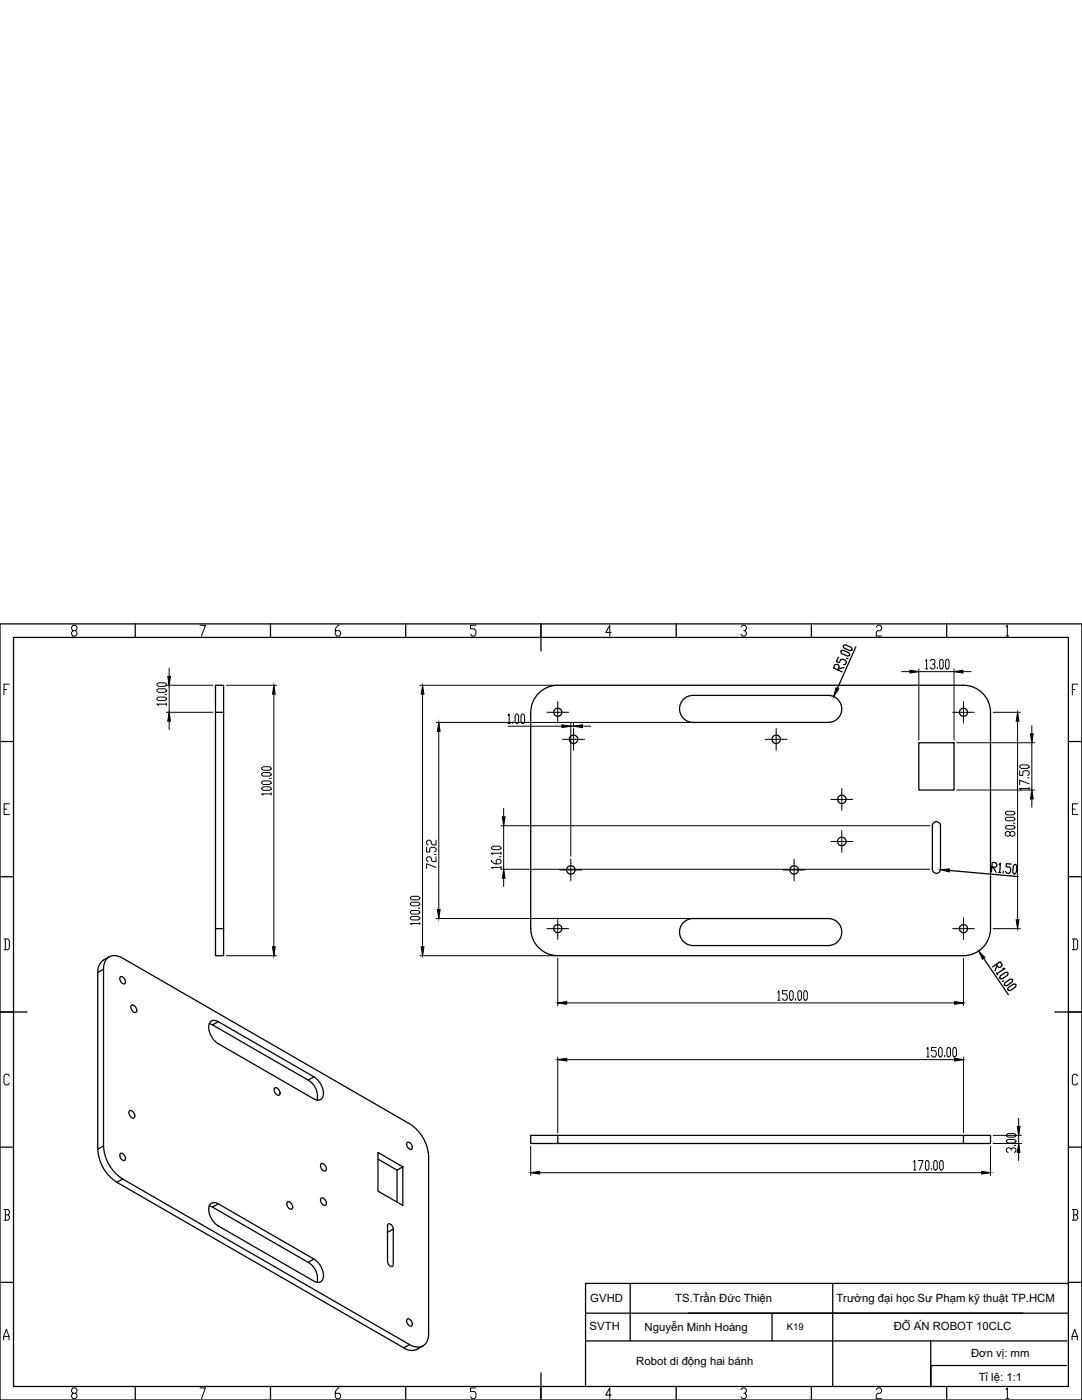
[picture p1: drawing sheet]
<svg xmlns="http://www.w3.org/2000/svg" width="216mm" height="279mm" viewBox="0 0 216 279" stroke-linecap="round" stroke-linejoin="round" font-family="sans-serif">
<!-- layer: 0 -->
<g fill="none" stroke="#000" stroke-width=".25">
<path d="M0 124.5h215.9v154.9h-215.9zM2.7 127.2h210.5v149.5h-210.5zM27 124.5v2.7M43 136.8h1.6v5.4h-1.6zM54 124.5v2.7M81 124.5v2.7M107.5 138.3a5.4 5.4 0 0 1 3.8-1.5h81a5.4 5.4 0 0 1 5.3 5.4v43.1a5.4 5.4 0 0 1-5.3 5.4h-81a5.4 5.4 0 0 1-5.4-5.4v-43.1a5.4 5.4 0 0 1 1.6-3.9zM107.9 124.5v5.4M134.9 124.5v2.7M136.6 139.4l1.1-.5 .6-.1h27a2.69 2.69 0 0 1 2.7 2.7 2.69 2.69 0 0 1-2.7 2.7h-27a2.69 2.69 0 0 1-2.6-1.8 2.69 2.69 0 0 1 .9-3zM161.9 124.5v2.7M167.2 133.7l.3-.6-.2-.4-.3-.1-.4 .1-.3 .6 1.7 .8"/>
<path d="M167.3 131.2l-.4 .8 .6 .3 .3-.7 .3-.1 .6 .3 .2 .3-.2 .5-.4 .1M167.9 129.9l.3-.1 1.2 .5 .2 .3-.1 .2-.4 .1-1.2-.5-.1-.3zM168.3 128.8l.4-.1 1.2 .5 .2 .4-.1 .2-.4 .1-1.2-.6-.2-.3zM168.4 133.2l-1.1 .3M168.9 131.4l.3 .1M170.8 129.1l-3.7 8.3M188.9 124.5v2.7M0 148h2.7M43 142.2v43.1h1.6v-43.1M183.3 148.2h7.1v9.5h-7.1zM213.2 148h2.7M0 175h2.7"/>
<path d="M186.3 164.2a.81 .81 0 0 1 .9-.2 .81 .81 0 0 1 .5 .8v8.7a.81 .81 0 0 1-.8 .8 .81 .81 0 0 1-.9-.8v-8.7zM189.4 173.7l13.8 1.2M197.9 173l.7 .1 .3-.3v-.3l-.2-.3-.7-.1-.2 1.9M198.1 173.1l.7 1M199.2 174.1l.5 .1M199.4 172.6l.2-.3-.1 1.8M200.2 173.9v.3M201.8 172.4h-1v.6h.7l.2 .4-.1 .6-.3 .3h-.4l-.2-.4M202.5 172.5h.2l.2 .4-.1 1.2-.3 .3h-.2l-.2-.3 .1-1.3zM213.2 175h2.7M20.6 191.6a2.76 2.76 0 0 0-1.1 2.5M20.7 193.4l-1.2 .7v35.2"/>
<path d="M21.8 191l-1.2 .6M24 195a.85 .85 0 0 1 .9 .4 .85 .85 0 0 1-.1 1 .99 .99 0 0 1-.8-1.4zM43 185.3v5.4h1.6v-5.4M136.6 183.9l1.1-.5 .6-.1h27a2.69 2.69 0 0 1 2.7 2.7 2.69 2.69 0 0 1-2.7 2.7h-27a2.69 2.69 0 0 1-2.6-1.8 2.69 2.69 0 0 1 .9-3zM196.3 191.3l4.9 7.2M198.8 192.4l.4 .6 .4 .1 .2-.2 .2-.4-.4-.6-1.6 1.1M198.8 194.2l.3 .3M198.9 192.6l-.4 1.2M199.6 194.8l1-.8 .4 .1 .2 .2-.2 .3-1 .7h-.4l-.1-.2zM200.1 193.3h.4l-1.6 1M200.3 195.7l-.3 .2M200.5 196.1l1.1-.7h.4l.1 .2-.1 .4-1.1 .7h-.4l-.1-.2z"/>
<path d="M201.2 197.1l1-.7h.4l.2 .2-.2 .4-1 .7h-.4l-.1-.2zM0 202h5.4M26.3 200.6a.94 .94 0 0 1 .8 .5 .94 .94 0 0 1 0 1 1.01 1.01 0 0 1-.8-1.5zM41.8 204.3l.6 .2M42 204l.6-.4 1 .3 19 11a3.8 3.8 0 0 1 1.8 4.1l-.6 .5-.6 .1-.6-.3-19-11a3.8 3.8 0 0 1-1.8-4.1zM42.4 204.5l19.1 11.1 1.1-.7M43.6 203.9l-1.2 .6M54.7 217.2a.81 .81 0 0 1 .9 .1 .81 .81 0 0 1 .3 .9l-.1 .3a.95 .95 0 0 1-1.1-1.3zM61.5 215.6a3.8 3.8 0 0 1 1.8 3.9M210.5 202h5.4M0 228.9h2.7M19.5 229.3a8.3 8.3 0 0 0 3.8 6.6"/>
<path d="M20.7 228.7a8.3 8.3 0 0 0 3.8 6.6M20.7 228.7v-35.3a2.32 2.32 0 0 1 1.1-2.4 2.32 2.32 0 0 1 2.7 .2l57.2 33.1a8.2 8.2 0 0 1 3.8 6.6M20.7 228.7l-1.2 .6M23.3 236l57.3 33 1.1-.7M24 230.2a.86 .86 0 0 1 .9 .4 .86 .86 0 0 1-.1 1 1.01 1.01 0 0 1-.8-1.4zM24.5 235.3l-1.2 .7M25.9 221.7a.94 .94 0 0 1 .8 .4 .94 .94 0 0 1 0 1 1.02 1.02 0 0 1-.8-1.4zM57.4 239.9a.93 .93 0 0 1 .8 .4 .93 .93 0 0 1 0 1 1.01 1.01 0 0 1-.8-1.4zM64 232.3a.81 .81 0 0 1 .9 .2 .81 .81 0 0 1 .2 .8l-.1 .3a.95 .95 0 0 1-1-1.3zM64.1 239.1a.93 .93 0 0 1 .9 .5 .93 .93 0 0 1-.1 1 1.01 1.01 0 0 1-.8-1.5zM75.4 230l5 2.9v7.7l-5-2.9zM75.4 231.3l3.8 2.2"/>
<path d="M80.4 232.9l-1.2 .6v6.4M81.2 228a.86 .86 0 0 1 .9 .4 .86 .86 0 0 1 0 1 1.01 1.01 0 0 1-.9-1.4zM85.5 230.9v35.2a2.33 2.33 0 0 1-1.1 2.5 2.33 2.33 0 0 1-2.7-.3l-57.2-33M111.3 226.6h-5.4v1.6h5.4M192.2 226.6h5.4v1.6h-5.4zM192.2 226.6h-80.9v1.6h80.9M213.2 228.9h2.7M0 255.9h2.7M41.8 240.7l.6 .2M42 240.3l.6-.3 1 .3 19 11a3.8 3.8 0 0 1 1.8 4.1l-.6 .5h-.6l-.6-.2-19-11a3.8 3.8 0 0 1-1.8-4.1zM42.4 240.9l19.1 11 1.1-.6M43.6 240.3l-1.2 .6"/>
<path d="M61.5 251.9a3.8 3.8 0 0 1 1.8 4M77.4 244.3a.88 .88 0 0 1 1.1 1v7.1a.35 .35 0 0 1-.2 .4 .35 .35 0 0 1-.4-.1l-.5-.5-.1-.5v-7.1zM78.5 245.3l-1.2 .6M125.8 256.2v11.4M166.2 256.1v20.6M213.2 256.1h-96.4v20.4M213.2 255.9h2.7M27 276.7v2.7M54 276.7v2.7M81 276.7v2.7M81.2 263.3a.86 .86 0 0 1 .9 .4 .86 .86 0 0 1 0 1 1.01 1.01 0 0 1-.9-1.4zM84.4 268.6a3 3 0 0 1-3.8 .4"/>
<path d="M107.9 274v5.4M116.9 267.6h96M116.9 262.1h96.2M134.9 276.7v2.7M154.1 262.1v5.5M161.9 276.7v2.7M185.7 267.6v9.2v-4.3h27.1M188.9 276.7v2.7"/>
<circle cx="111.3" cy="142.1" r=".81"/>
<circle cx="114.4" cy="147.5" r=".84"/>
<circle cx="154.9" cy="147.5" r=".84"/>
<circle cx="168" cy="159.5" r=".84"/>
<circle cx="192.3" cy="142.1" r=".81"/>
<circle cx="113.9" cy="173.6" r=".84"/>
<circle cx="158.5" cy="173.6" r=".84"/>
<circle cx="168" cy="167.9" r=".84"/>
<circle cx="111.3" cy="185.3" r=".81"/>
<circle cx="192.3" cy="185.3" r=".81"/>
</g>
<g fill="none" stroke="#000" stroke-width=".2">
<path d="M.8 137.6h.5M1.9 136.5h-1.1v2.2M14.6 125.9l-.3-.4v-.4l.3-.3h.5l.3 .3v.4l-.3 .4h-.5l-.3 .3v.4l.3 .3h.5l.3-.3v-.4l-.3-.3M31.3 139.3l.3-.2h1.3l.3 .2v.3l-.3 .2h-1.3l-.3-.2zM31.3 137.7l.3-.2h1.3l.3 .2v.2l-.3 .3h-1.3l-.3-.3zM31.3 136.5l.3-.2h1.3l.3 .2v.2l-.3 .3h-1.3l-.3-.3zM32.9 138.6h.3M33.2 136.8h9.3M33.8 133.3v12.3M39.9 124.8h1.1l-.8 2.1M45.2 136.8h10M54.6 136.8v53.9"/>
<path d="M67.7 124.8h-.3l-.5 .7v1.1l.3 .3h.5l.3-.3v-.4l-.3-.3h-.8M83.8 136.8h27M84.3 136.8v53.9M95 124.8h-1.1v.7h.8l.3 .4v.7l-.3 .3h-.5l-.3-.3M111.3 140v2.2h-2.2M121.9 126.2h-1l.8-1.4v2.1M147.9 125.1l.2-.3h.6l.2 .3v.4l-.2 .4h-.3M148.7 125.9l.2 .3v.4l-.2 .3h-.6l-.2-.3M174.8 125.1l.3-.3h.6l.2 .3v.4l-.2 .4h-.6l-.3 .3v.7h1.1M179.9 134h13.9M183.3 133.5v14.2M184.7 131.9l.2-.3v1.9"/>
<path d="M184.7 133.5h.4M185.6 131.9l.2-.3h.5l.3 .3v.3l-.3 .3h-.2M186.3 132.5l.3 .4v.3l-.3 .3h-.5l-.2-.3M187 133.2v.3M187.7 131.6h.3l.2 .3v1.3l-.2 .3h-.3l-.2-.3v-1.3zM188.9 131.6h.3l.2 .3v1.3l-.2 .3h-.3l-.2-.3v-1.3zM190.4 133.5v14.2M192.2 140v2.2h-2.1M200.7 125.1l.3-.3v2.1M200.7 126.9h.6M214 137.6h.5M215 136.5h-1v2.2"/>
<path d="M33.2 140.5h-1.9l.3 .3M33.2 140.3v.5M33.2 142.2h9.3M52.2 157.3l.3-.3h1.3l.3 .3v.2l-.3 .2h-1.3l-.3-.2zM52.2 156.1l.3-.2h1.3l.3 .2v.2l-.3 .3h-1.3l-.3-.3zM52.2 154.4l.3-.2h1.3l.3 .2v.3l-.3 .2h-1.3l-.3-.2zM52.2 153.2l.3-.2h1.3l.3 .2v.3l-.3 .2h-1.3l-.3-.2zM53.8 155.4h.3M54.1 158.4h-1.9l.3 .3M54.1 158.2v.5M87 144.2h50.7M87.6 144.2v39.1"/>
<path d="M101.4 144.9h16.5M101.4 142.8l.2-.3v1.9M101.4 144.4h.4M102.3 144.1v.3M103 142.5h.3l.2 .3v1.3l-.2 .3h-.3l-.2-.3v-1.3zM104.2 142.5h.2l.3 .3v1.3l-.3 .3h-.2l-.2-.3v-1.3zM113.5 142.2h-2.2v2.1M113.9 144.4v26.5M114.4 145.4v2.2h-2.2M114.4 144.4v.4M116.6 147.6h-2.2v2.1M154.9 145.4v2.2h-2.2"/>
<path d="M157.1 147.6h-2.2v2.1M168 157.4v2.1h-2.2M170.2 159.5h-2.2v2.2M190.9 157.7h15.5M190.9 148.2h15.5M194.4 142.2h-2.2v2.1M198.2 142.2h5.4M203 142.2v43.1M203.5 153.8v1h.6v-.7l.3-.3h.6l.3 .3v.4l-.3 .3M203.5 152.9l.3-.3h1.2l.3 .3v.2l-.3 .3h-1.2l-.3-.3zM205 155.2h.3M205.3 157.4h-1.8l.3 .2"/>
<path d="M205.3 156.4l-1.8-.7v1M205.3 157.1v.5M205.9 144.8v16.3M.8 161.5h.6M1.9 160.4h-1.1v2.2h1.1M81.9 179.1l.3-.2h1.2l.4 .2v.3l-.4 .2h-1.2l-.3-.2zM85.1 169.1v.9h.6v-.7l.4-.2h.6l.3 .2v.5l-.3 .2M86.7 170.5h.3M87 173.1l-1.9-.7v.9M87 171v.9h-.6l-.3-.2v-.5l-.4-.2h-.3l-.3 .2v.5l.3 .2M87 167.7v.9h-.6l-.3-.2v-.5l-.4-.2h-.3l-.3 .2v.5l.3 .2M98.1 171.7v.2l.6 .5h.9l.4-.2v-.5l-.4-.2h-.3l-.3 .2v.7"/>
<path d="M98.1 169.1l.3-.2h1.2l.4 .2v.2l-.4 .3h-1.2l-.3-.3zM99.6 171h.4M100 173.1h-1.9l.3 .2M100 170.3h-1.9l.3 .2M100 164.8h85.5M100 173.5h85.5M100 170v.5M100 172.9v.4M100.5 161.4v15.5M113.9 171.4v2.2h-2.2M116.1 173.6h-2.2v2.2M158.5 171.4v2.2h-2.2"/>
<path d="M160.6 173.6h-2.1v2.2M168 165.7v2.2h-2.2M170.2 167.9h-2.2v2.2M200.6 165l.3-.2h1.3l.3 .2v.2l-.3 .3h-1.3l-.3-.3zM200.6 163.3l.3-.2h1.3l.3 .2v.3l-.3 .2h-1.3l-.3-.2zM200.6 162.2l.3-.3h1.3l.3 .3v.2l-.3 .2h-1.3l-.3-.2zM201.5 166.2l.4-.3h.3l.3 .3v.4l-.3 .3h-.3l-.4-.3v-.4l-.3-.3h-.3l-.3 .3v.4l.3 .3h.3l.3-.3M202.2 164.3h.3M214 161.5h.5M215.1 160.4h-1.1v2.2h1.1M.8 187.4h.8l.3 .4v1.4l-.3 .3h-.8M1.1 187.4v2.1"/>
<path d="M45.2 190.7h10M81.9 183.1l.3-.2h1.2l.4 .2v.3l-.4 .2h-1.2l-.3-.2zM81.9 181.9l.3-.2h1.2l.4 .2v.3l-.4 .2h-1.2l-.3-.2zM81.9 180.3l.3-.2h1.2l.4 .2v.2l-.4 .3h-1.2l-.3-.3zM83.4 181.2h.4M83.8 184.3h-1.9l.3 .3M83.8 184.1v.5M83.8 190.7h27M87 183.3h50.7M111.3 183.2v2.1h-2.2M111.3 191.3v9.4M113.5 185.3h-2.2v2.2"/>
<path d="M155.2 198l.2-.3v1.9M155.2 199.6h.5M157.1 197.7h-1v.7h.7l.3 .3v.6l-.3 .3h-.4l-.3-.3M157.8 197.7h.2l.3 .3v1.3l-.3 .3h-.2l-.2-.3v-1.3zM158.7 199.3v.3M159.4 197.7h.3l.2 .3v1.3l-.2 .3h-.3l-.2-.3v-1.3zM160.6 197.7h.3l.2 .3v1.3l-.2 .3h-.3l-.2-.3v-1.3zM192.2 183.2v2.1h-2.1M192.2 191.3v9.4M194.4 185.3h-2.2v2.2M198.2 185.3h5.4M214 187.4h.8l.2 .4v1.4l-.2 .3h-.8"/>
<path d="M214.2 187.4v2.1M1.9 214.7l-.3-.3h-.5l-.3 .3v1.5l.3 .3h.5l.3-.3M111.3 210.9v15.1M111.3 200.2h80.9M111.3 211.5h80.9M184.9 209.4l.3-.4v1.9M184.9 210.9h.5M186.8 209h-.9v.7h.7l.2 .3v.6l-.2 .3h-.5l-.2-.3M187.5 209h.3l.2 .4v1.2l-.2 .3h-.3l-.2-.3v-1.2zM188.5 210.6v.3M189.2 209h.2l.3 .4v1.2l-.3 .3h-.2l-.3-.3v-1.2zM190.4 209h.2l.2 .4v1.2l-.2 .3h-.2l-.3-.3v-1.2z"/>
<path d="M192.2 210.9v15.1M215 214.7l-.2-.3h-.6l-.2 .3v1.5l.2 .3h.6l.2-.3M105.9 228.7v5.9M105.9 234h91.7M182.3 231.9l.2-.3v1.9M182.3 233.5h.5M183.2 231.6h1l-.7 1.9M184.9 231.6h.2l.3 .3v1.3l-.3 .3h-.2l-.2-.3v-1.3zM185.8 233.2v.3M186.6 231.6h.2l.2 .3v1.3l-.2 .3h-.2l-.3-.3v-1.3zM187.7 231.6h.3l.2 .3v1.3l-.2 .3h-.3l-.2-.3v-1.3zM197.6 228.7v5.9"/>
<path d="M198.2 226.6h5.6M198.2 228.2h5.6M200.8 227.6l.3-.2h1.3l.3 .2v.3l-.3 .2h-1.3l-.3-.2zM200.8 226.5l.3-.3h1.3l.3 .3v.2l-.3 .2h-1.3l-.3-.2zM201.8 229.5v-.2l-.3-.2h-.4l-.3 .2v.5l.3 .2M201.8 229.3l.3-.2h.3l.3 .2v.5l-.3 .2M202.4 228.6h.3M203.3 223.2v8.4M.8 241.4h.8l.3 .3v.4l-.3 .3M1.1 242.4h.5l.3 .4v.4l-.3 .3h-.8M1.1 241.4v2.1M214 241.4h.8l.2 .3v.4l-.2 .3"/>
<path d="M214.2 242.4h.6l.2 .4v.4l-.2 .3h-.8M214.2 241.4v2.1M.7 267.4v-.7l.6-1.4 .5 1.4v.7M.7 266.7h1.1M14.6 278.1l-.3-.4v-.4l.3-.3h.5l.3 .3v.4l-.3 .4h-.5l-.3 .3v.4l.3 .3h.5l.3-.3v-.4l-.3-.3M39.9 277h1.1l-.8 2.1M67.7 277h-.3l-.5 .7v1.1l.3 .3h.5l.3-.3v-.4l-.3-.3h-.8M95 277h-1.1v.7h.8l.3 .4v.7l-.3 .3h-.5l-.3-.3M121.9 278.4h-1l.8-1.4v2.1M147.9 277.3l.2-.3h.6l.2 .3v.4l-.2 .4h-.3M148.7 278.1l.2 .3v.4l-.2 .3h-.6l-.2-.3M174.8 277.3l.3-.3h.6l.2 .3v.4l-.2 .4h-.6l-.3 .3v.7h1.1"/>
<path d="M200.7 277.3l.3-.3v2.1M200.7 279.1h.6M213.9 267.4v-.7l.5-1.4 .6 1.4v.7M213.9 266.7h1.1"/>
</g>
<g fill="#000" stroke="#000" stroke-width=".2">
<path d="M33.5 135h.5l-.2 1.8zM54.6 136.8l.3 1.7h-.5zM84.3 136.8l.3 1.7h-.6zM166.8 137.3l.6 .2-1 1.5zM181.6 133.8l1.7 .2-1.7 .3zM190.4 134l1.7-.2v.5zM33.8 142.2l.2 1.7h-.5zM87.6 144.2l.2 1.8h-.5zM112.1 144.7l1.8 .2-1.8 .3zM114.4 144.9l1.8-.2v.5zM203 142.2l.3 1.7h-.5zM205.9 157.7l.3 1.7h-.6z"/>
<path d="M205.6 146.4h.6l-.3 1.8zM100.2 163h.6l-.3 1.8zM100.5 173.5l.3 1.8h-.6zM187.7 173.6l1.8-.2-.1 .6zM54.4 188.9h.5l-.3 1.8zM84 188.9h.6l-.3 1.8zM87.3 181.5h.5l-.2 1.8zM195.3 189.8l1.2 1.3-.5 .3zM202.8 183.5h.5l-.3 1.8zM111.3 200.2l1.8-.3v.5zM111.3 211.5l1.8-.3v.6zM190.5 199.9l1.7 .3-1.7 .2z"/>
<path d="M190.5 211.2l1.7 .3-1.7 .3zM105.9 234l1.8-.2v.5zM195.9 233.8l1.7 .2-1.7 .3zM203 224.8h.5l-.2 1.8zM203.3 228.2l.2 1.8h-.5z"/>
</g>
<path d="M78.5 252.4l-.6 .3" fill="none" stroke="#808080" stroke-width=".25"/>
<g font-size="2.3">
<text x="117.8" y="259.9">GVHD</text>
<text x="134.7" y="259.8">TS.Trần Đức Thiện</text>
<text x="166.9" y="259.8">Trường đại học Sư Phạm kỹ thuật TP.HCM</text>
<text x="117.7" y="265.5">SVTH</text>
<text x="128.6" y="265.6">Nguyễn Minh Hoàng</text>
<text x="178.3" y="265.5">ĐỒ ÁN ROBOT 10CLC</text>
<text x="127" y="272.5">Robot di động hai bánh</text>
<text x="193.8" y="270.9">Đơn vị: mm</text>
<text x="195.3" y="275.5">Tỉ lệ: 1:1</text>
</g>
<text font-size="1.9" x="157" y="265.3">K19</text>
</svg>
